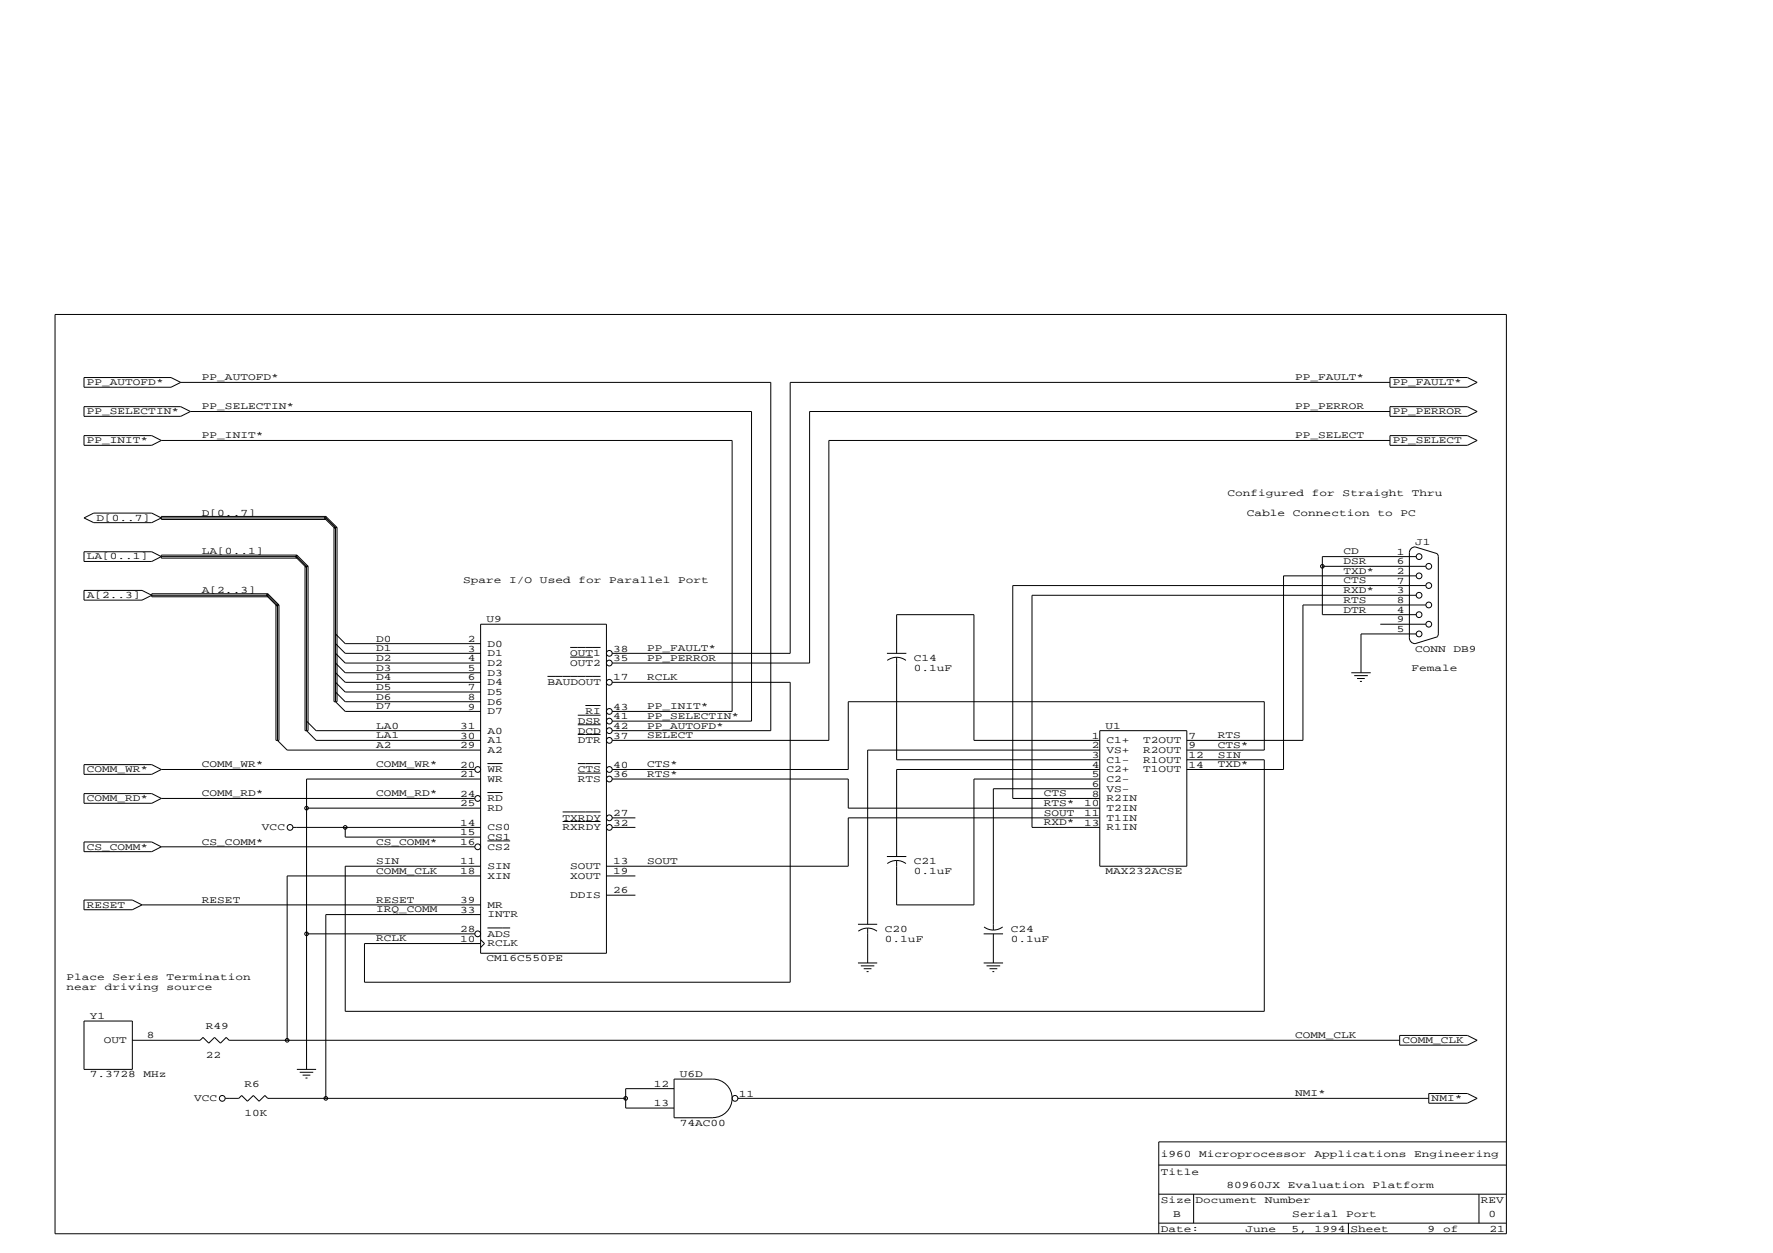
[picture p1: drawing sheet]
<svg xmlns="http://www.w3.org/2000/svg" width="297mm" height="210mm" viewBox="0 0 297 210" stroke-linecap="round" stroke-linejoin="round" font-family="sans-serif">
<g fill="none" stroke="#000" stroke-width=".17">
<path d="M9.2 52.7h243.2v154h-243.2zM14.1 63.2h14.6l1.6 .9-1.6 .8h-14.6zM14.1 68.1h16.2l1.6 .8-1.6 .8h-16.2zM14.1 73h11.3l1.6 .8-1.6 .8h-11.3zM27 73.8h95.7v45.4h-20.1M30.3 64.1h98.8v58.3h-26.5M31.9 68.9h94v51.9h-23.3M232.9 63.2h12.9l1.7 .9-1.7 .8h-12.9zM232.9 68.1h12.9l1.7 .8-1.7 .8h-12.9zM232.9 73h12.9l1.7 .8-1.7 .8h-12.9zM232.9 64.1h-100.5v45.3h-29.8M232.9 73.8h-94v50.2h-36.3"/>
<path d="M232.9 68.9h-97.3v42.2h-33M14.1 92.4h11.3l1.6 .8-1.6 .9h-11.3zM14.1 98.9h9.7l1.6 .8-1.6 .8h-9.7zM14.1 86.8l1.6-.8h9.7l1.6 .8-1.6 .8h-9.7zM25.4 99.7h19.5l1.6 1.6v22.7l1.6 1.7h32.4M25.4 99.5h19.5v.5h-19.5zM27 86.8h27.6l1.6 1.6v29.2l1.6 1.6h22.7M27 93.2h22.7l1.7 1.7v27.5l1.6 1.6h27.5M27 86.5h27.6v.5h-27.6zM27 93h22.7v.5h-22.7zM44.9 99.5l1.8 1.8M44.9 99.5l-.3 .2 1.9 1.9"/>
<path d="M49.7 93l1.9 1.9M49.7 93l-.2 .2 1.9 1.9M51.1 94.9h.5v27.5h-.5zM54.6 86.5l1.9 1.9M54.6 86.5l-.3 .3 1.9 1.8M56 88.4h.5v29.2h-.5zM221.5 94.9h17.4M237.3 93.2h-15.8v9.8h15.8M237.3 99.7h-64.4v38.9h11.4M237.3 96.5h-22.3v32.4h-16.2M238.9 98.1h-69.2v35.7h14.6M240.8 92.8l.2 .4v13l-.2 .4"/>
<path d="M240.8 92.8l-3.7-1.2a.97 .97 0 0 0-1 1v14.3a.97 .97 0 0 0 1 .9l3.7-1.1M46.2 101.3h.5v22.7h-.5zM56.2 107.8l1.6 1.6h22.7M56.2 106.2l1.6 1.6h22.7M56.2 111.1l1.6 1.6h22.7M56.2 115.9l1.6 1.7h22.7M56.2 114.3l1.6 1.6h22.7M56.2 112.7l1.6 1.6h22.7M56.2 109.4l1.6 1.7h22.7M80.5 104.6h21.1v55.1h-21.1zM91.7 113.3h8.9M95.5 108.5h5.1"/>
<path d="M95.5 110.1h3.8M96.8 119.8h3.8M98.1 118.2h2.5M102.6 114.3h29.8v50.2h-71.3v-6.4h19.4M148.6 109.4h3.2M148.7 110.6a2.59 2.59 0 0 1 3.1 0M150.2 109.4v-6.4h13v21h21.1M150.2 110.1v17.2h34.1M226.4 112.7h3.2M226.9 113.2h2.3M227.4 113.7h1.3M227.8 114.1h.4"/>
<path d="M231.2 104.6h7.7M237.3 106.2h-9.3v6.5M238.9 101.3h-20.6v22.7h-19.5M14.1 128.1h11.3l1.6 .8-1.6 .8h-11.3zM14.1 132.9h11.3l1.6 .9-1.6 .8h-11.3zM27 128.9h52.6M27 133.8h52.6M49.1 138.6h31.4M51.4 120.8l1.6 1.6h27.5M51.4 135.4h29.1M57.8 138.6v1.6h22.7M80.5 130.5h-29.1v48.6"/>
<path d="M81.7 127.9h2.5M81.7 132.8h2.5M94.3 136h6.3M94.3 137.6h6.3M96.8 127.9h3.8M96.8 123h3.8M96.8 129.5h3.8M96.8 121.4h3.8M102.6 138.6h3.9M102.6 130.5h39.5v4.9h42.2M102.6 137h3.9M184.3 128.9h-34.1v14.6"/>
<path d="M184.3 130.5h-21.1v21.1h-13v-7.5M184.3 122.4h14.5v22.7h-14.5zM184.3 137h-42.2v8.1h-40.5M184.3 125.7h-38.9v29.1M184.3 132.1h-17.9v23.7M198.8 127.3h13v42.1h-154v-24.3h22.7M198.8 125.7h13v-8.1h-69.7v11.3h-39.5M14.1 141h11.3l1.6 .9-1.6 .8h-11.3zM14.1 150.8h8.1l1.6 .8-1.6 .8h-8.1zM23.8 151.6h56.7M27 141.9h52.6M51.4 156.4h28.2"/>
<path d="M80.5 157.4l.7 .7-.7 .6M80.5 153.2h-25.9v30.8M80.5 146.7h-32.4v27.6M81.7 140.9h3.8M81.7 155.4h3.8M101.6 150h4.9M101.6 146.7h4.9M143.7 154.8h3.3M145.4 155.5a2.59 2.59 0 0 1 1.5 .5M145.4 155.5a2.59 2.59 0 0 0-1.6 .5M145.4 155.5v5.8M148.6 143.5h3.2"/>
<path d="M148.7 144.7a2.59 2.59 0 0 1 3.1 0M164.8 156.4h3.2M164.9 155.3a2.59 2.59 0 0 0 1.5 .5M166.4 156.4v4.9M168 155.3a2.59 2.59 0 0 1-1.6 .5M14.1 171h8.1v8.1h-8.1zM22.2 174.3h11.3l.5-.5 1 1 .9-1 1 1 1-1 .5 .5h196.1M49.7 179.1h3.3M50.2 179.6h2.3M143.7 161.3h3.3M144.2 161.8h2.3M144.7 162.3h1.3"/>
<path d="M145.2 162.8h.3M164.8 161.3h3.2M165.3 161.8h2.3M165.8 162.3h1.3M166.3 162.8h.3M234.5 173.5h11.3l1.7 .8-1.7 .8h-11.3zM37.7 184h2.3l.5-.5 1 1 .9-1 1 1 1-1 .5 .5h59.9M50.7 180.1h1.3M51.2 180.6h.3M112.9 182.4h-8.1v3.2h8.1M119.4 187.2a3.2 3.2 0 0 0 3.3-3.2 3.2 3.2 0 0 0-3.3-3.2h-6.5v6.4h6.5M123.6 184h115.8"/>
<path d="M194.1 195.2h58.2M239.4 183.2h6.4l1.7 .8-1.7 .8h-6.4zM252.3 191.3h-58.2v15.4M194.1 204.9h58.2M194.1 200.1h58.2M200 200.1v4.8M225.9 204.9v1.8M247.8 200.1v4.8"/>
<circle cx="221.5" cy="94.9" r=".3"/>
<circle cx="237.7" cy="96.5" r=".48"/>
<circle cx="237.7" cy="93.2" r=".48"/>
<circle cx="237.7" cy="99.7" r=".48"/>
<circle cx="239.4" cy="98.1" r=".48"/>
<circle cx="239.4" cy="94.9" r=".48"/>
<circle cx="102.1" cy="111.1" r=".48"/>
<circle cx="102.1" cy="109.4" r=".48"/>
<circle cx="102.1" cy="119.2" r=".48"/>
<circle cx="102.1" cy="114.3" r=".48"/>
<circle cx="237.7" cy="106.2" r=".48"/>
<circle cx="237.7" cy="103" r=".48"/>
<circle cx="239.4" cy="101.3" r=".48"/>
<circle cx="239.4" cy="104.6" r=".48"/>
<circle cx="48.6" cy="138.6" r=".48"/>
<circle cx="51.4" cy="135.4" r=".3"/>
<circle cx="57.8" cy="138.6" r=".3"/>
<circle cx="80" cy="133.8" r=".48"/>
<circle cx="80" cy="128.9" r=".48"/>
<circle cx="102.1" cy="120.8" r=".48"/>
<circle cx="102.1" cy="130.5" r=".48"/>
<circle cx="102.1" cy="124" r=".48"/>
<circle cx="102.1" cy="138.6" r=".48"/>
<circle cx="102.1" cy="122.4" r=".48"/>
<circle cx="102.1" cy="137" r=".48"/>
<circle cx="102.1" cy="128.9" r=".48"/>
<circle cx="51.4" cy="156.4" r=".3"/>
<circle cx="80" cy="156.4" r=".48"/>
<circle cx="80" cy="141.9" r=".48"/>
<circle cx="48.1" cy="174.3" r=".3"/>
<circle cx="37.2" cy="184" r=".48"/>
<circle cx="54.6" cy="184" r=".3"/>
<circle cx="104.8" cy="184" r=".3"/>
<circle cx="123.1" cy="184" r=".48"/>
</g>
<g font-size="1.7">
<text x="14.6" y="64.5">PP_AUTOFD*</text>
<text x="33.8" y="63.7">PP_AUTOFD*</text>
<text x="217" y="63.7">PP_FAULT*</text>
<text x="233.3" y="64.5">PP_FAULT*</text>
<text x="14.6" y="69.4">PP_SELECTIN*</text>
<text x="33.8" y="68.6">PP_SELECTIN*</text>
<text x="217" y="68.6">PP_PERROR</text>
<text x="233.3" y="69.4">PP_PERROR</text>
<text x="14.6" y="74.3">PP_INIT*</text>
<text x="33.8" y="73.4">PP_INIT*</text>
<text x="217" y="73.4">PP_SELECT</text>
<text x="233.3" y="74.3">PP_SELECT</text>
<text x="205.6" y="83.2">Configured</text>
<text x="219.8" y="83.2">for</text>
<text x="224.9" y="83.2">Straight</text>
<text x="236.5" y="83.2">Thru</text>
<text x="16.2" y="87.2">D[0..7]</text>
<text x="33.8" y="86.4">D[0..7]</text>
<text x="208.9" y="86.4">Cable</text>
<text x="216.6" y="86.4">Connection</text>
<text x="230.8" y="86.4">to</text>
<text x="234.6" y="86.4">PC</text>
<text x="14.6" y="93.7">LA[0..1]</text>
<text x="33.8" y="92.9">LA[0..1]</text>
<text x="225.1" y="92.9">CD</text>
<text x="225.1" y="94.5">DSR</text>
<text x="234" y="94.6">6</text>
<text x="234" y="92.9">1</text>
<text x="237.1" y="91.3">J1</text>
<text x="14.6" y="100.2">A[2..3]</text>
<text x="33.8" y="99.4">A[2..3]</text>
<text x="77.6" y="97.7">Spare</text>
<text x="85.3" y="97.7">I/O</text>
<text x="90.5" y="97.7">Used</text>
<text x="96.9" y="97.7">for</text>
<text x="102" y="97.7">Parallel</text>
<text x="113.6" y="97.7">Port</text>
<text x="225.1" y="99.4">RXD*</text>
<text x="225.1" y="96.1">TXD*</text>
<text x="225.1" y="97.7">CTS</text>
<text x="225.1" y="101">RTS</text>
<text x="234" y="101">8</text>
<text x="234" y="99.4">3</text>
<text x="234" y="97.8">7</text>
<text x="234" y="96.2">2</text>
<text x="63" y="107.5">D0</text>
<text x="78.4" y="107.5">2</text>
<text x="81.5" y="104.3">U9</text>
<text x="225.1" y="102.6">DTR</text>
<text x="234" y="105.9">5</text>
<text x="234" y="104.3">9</text>
<text x="234" y="102.7">4</text>
<text x="63" y="109.1">D1</text>
<text x="63" y="110.7">D2</text>
<text x="63" y="112.3">D3</text>
<text x="63" y="113.9">D4</text>
<text x="78.4" y="114">6</text>
<text x="78.4" y="109.1">3</text>
<text x="78.4" y="112.4">5</text>
<text x="78.4" y="110.8">4</text>
<text x="81.7" y="108.3">D0</text>
<text x="81.7" y="109.9">D1</text>
<text x="81.7" y="113.2">D3</text>
<text x="81.7" y="111.6">D2</text>
<text x="95.5" y="109.9">OUT1</text>
<text x="95.5" y="111.6">OUT2</text>
<text x="102.7" y="109.1">38</text>
<text x="102.7" y="110.8">35</text>
<text x="102.7" y="114">17</text>
<text x="108.4" y="109.1">PP_FAULT*</text>
<text x="108.4" y="113.9">RCLK</text>
<text x="108.4" y="110.7">PP_PERROR</text>
<text x="153.1" y="110.7">C14</text>
<text x="153.1" y="112.4">0.1uF</text>
<text x="236.4" y="112.3">Female</text>
<text x="237.1" y="109.1">CONN</text>
<text x="243.5" y="109.1">DB9</text>
<text x="63" y="115.6">D5</text>
<text x="63" y="117.2">D6</text>
<text x="63" y="118.8">D7</text>
<text x="78.4" y="115.6">7</text>
<text x="78.4" y="117.2">8</text>
<text x="78.4" y="118.9">9</text>
<text x="81.7" y="114.8">D4</text>
<text x="81.7" y="116.4">D5</text>
<text x="81.7" y="118">D6</text>
<text x="81.7" y="119.7">D7</text>
<text x="91.7" y="114.8">BAUDOUT</text>
<text x="98.1" y="119.7">RI</text>
<text x="102.7" y="118.9">43</text>
<text x="108.4" y="118.8">PP_INIT*</text>
<text x="63" y="125.3">A2</text>
<text x="63" y="122">LA0</text>
<text x="63" y="123.7">LA1</text>
<text x="77.1" y="122.1">31</text>
<text x="77.1" y="123.7">30</text>
<text x="77.1" y="125.3">29</text>
<text x="81.7" y="122.9">A0</text>
<text x="81.7" y="124.5">A1</text>
<text x="96.8" y="124.5">DTR</text>
<text x="96.8" y="122.9">DCD</text>
<text x="96.8" y="121.3">DSR</text>
<text x="102.7" y="123.7">37</text>
<text x="102.7" y="122.1">42</text>
<text x="102.7" y="120.5">41</text>
<text x="108.4" y="120.4">PP_SELECTIN*</text>
<text x="108.4" y="122">PP_AUTOFD*</text>
<text x="108.4" y="123.7">SELECT</text>
<text x="182.9" y="123.7">1</text>
<text x="182.9" y="125.3">2</text>
<text x="185.2" y="122.1">U1</text>
<text x="185.4" y="124.5">C1+</text>
<text x="191.5" y="124.5">T2OUT</text>
<text x="199.1" y="123.7">7</text>
<text x="199.1" y="125.3">9</text>
<text x="204" y="125.3">CTS*</text>
<text x="204" y="123.7">RTS</text>
<text x="14.6" y="129.4">COMM_WR*</text>
<text x="33.8" y="128.5">COMM_WR*</text>
<text x="63" y="128.5">COMM_WR*</text>
<text x="77.1" y="128.6">20</text>
<text x="77.1" y="130.2">21</text>
<text x="81.7" y="129.4">WR</text>
<text x="81.7" y="131">WR</text>
<text x="81.7" y="126.1">A2</text>
<text x="96.8" y="131">RTS</text>
<text x="96.8" y="129.4">CTS</text>
<text x="102.7" y="130.2">36</text>
<text x="102.7" y="128.6">40</text>
<text x="108.4" y="128.5">CTS*</text>
<text x="108.4" y="130.1">RTS*</text>
<text x="182.9" y="127">3</text>
<text x="182.9" y="128.6">4</text>
<text x="182.9" y="130.2">5</text>
<text x="182.9" y="131.8">6</text>
<text x="185.4" y="126.1">VS+</text>
<text x="185.4" y="127.8">C1-</text>
<text x="185.4" y="129.4">C2+</text>
<text x="185.4" y="131">C2-</text>
<text x="191.5" y="126.1">R2OUT</text>
<text x="191.5" y="127.8">R1OUT</text>
<text x="191.5" y="129.4">T1OUT</text>
<text x="199.1" y="127">12</text>
<text x="199.1" y="128.6">14</text>
<text x="204" y="126.9">SIN</text>
<text x="204" y="128.5">TXD*</text>
<text x="14.6" y="134.2">COMM_RD*</text>
<text x="33.8" y="133.4">COMM_RD*</text>
<text x="63" y="133.4">COMM_RD*</text>
<text x="77.1" y="133.5">24</text>
<text x="77.1" y="135.1">25</text>
<text x="81.7" y="134.2">RD</text>
<text x="81.7" y="135.9">RD</text>
<text x="94.3" y="137.5">TXRDY</text>
<text x="102.7" y="136.7">27</text>
<text x="174.9" y="133.4">CTS</text>
<text x="174.9" y="135">RTS*</text>
<text x="174.9" y="136.7">SOUT</text>
<text x="181.7" y="135.1">10</text>
<text x="181.7" y="136.7">11</text>
<text x="182.9" y="133.5">8</text>
<text x="185.4" y="132.6">VS-</text>
<text x="185.4" y="134.2">R2IN</text>
<text x="185.4" y="135.9">T2IN</text>
<text x="185.4" y="137.5">T1IN</text>
<text x="14.6" y="142.3">CS_COMM*</text>
<text x="33.8" y="141.5">CS_COMM*</text>
<text x="43.9" y="139.1">VCC</text>
<text x="63" y="141.5">CS_COMM*</text>
<text x="77.1" y="138.3">14</text>
<text x="77.1" y="139.9">15</text>
<text x="77.1" y="141.6">16</text>
<text x="81.7" y="142.3">CS2</text>
<text x="81.7" y="139.1">CS0</text>
<text x="81.7" y="140.7">CS1</text>
<text x="94.3" y="139.1">RXRDY</text>
<text x="102.7" y="138.3">32</text>
<text x="174.9" y="138.3">RXD*</text>
<text x="181.7" y="138.3">13</text>
<text x="185.4" y="139.1">R1IN</text>
<text x="63" y="144.8">SIN</text>
<text x="63" y="146.4">COMM_CLK</text>
<text x="77.1" y="144.8">11</text>
<text x="77.1" y="146.4">18</text>
<text x="81.7" y="145.6">SIN</text>
<text x="81.7" y="147.2">XIN</text>
<text x="95.5" y="145.6">SOUT</text>
<text x="95.5" y="147.2">XOUT</text>
<text x="102.7" y="149.7">26</text>
<text x="102.7" y="144.8">13</text>
<text x="102.7" y="146.4">19</text>
<text x="108.4" y="144.8">SOUT</text>
<text x="153.1" y="144.8">C21</text>
<text x="153.1" y="146.4">0.1uF</text>
<text x="185.2" y="146.4">MAX232ACSE</text>
<text x="14.6" y="152.1">RESET</text>
<text x="33.8" y="151.2">RESET</text>
<text x="63" y="151.2">RESET</text>
<text x="63" y="152.9">IRQ_COMM</text>
<text x="77.1" y="151.3">39</text>
<text x="77.1" y="152.9">33</text>
<text x="81.7" y="152.1">MR</text>
<text x="81.7" y="153.7">INTR</text>
<text x="95.5" y="150.4">DDIS</text>
<text x="63" y="157.7">RCLK</text>
<text x="77.1" y="157.8">10</text>
<text x="77.1" y="156.1">28</text>
<text x="81.5" y="161">CM16C550PE</text>
<text x="81.7" y="156.9">ADS</text>
<text x="81.7" y="158.5">RCLK</text>
<text x="148.3" y="156.1">C20</text>
<text x="148.3" y="157.8">0.1uF</text>
<text x="169.3" y="156.1">C24</text>
<text x="169.3" y="157.8">0.1uF</text>
<text x="11.2" y="164.2">Place</text>
<text x="11.2" y="165.8">near</text>
<text x="17.6" y="165.8">driving</text>
<text x="18.9" y="164.2">Series</text>
<text x="27.9" y="164.2">Termination</text>
<text x="27.9" y="165.8">source</text>
<text x="15" y="170.7">Y1</text>
<text x="24.6" y="174">8</text>
<text x="34.5" y="172.3">R49</text>
<text x="217" y="173.9">COMM_CLK</text>
<text x="17.4" y="174.8">OUT</text>
<text x="34.5" y="177.2">22</text>
<text x="235" y="174.8">COMM_CLK</text>
<text x="15" y="180.4">7.3728</text>
<text x="24" y="180.4">MHz</text>
<text x="32.5" y="184.5">VCC</text>
<text x="41" y="182.1">R6</text>
<text x="109.5" y="182.1">12</text>
<text x="109.5" y="185.3">13</text>
<text x="113.9" y="180.4">U6D</text>
<text x="123.8" y="183.7">11</text>
<text x="217" y="183.6">NMI*</text>
<text x="239.9" y="184.5">NMI*</text>
<text x="41" y="186.9">10K</text>
<text x="113.9" y="188.5">74AC00</text>
<text x="194.5" y="196.8">Title</text>
<text x="194.5" y="193.9">i960</text>
<text x="200.9" y="193.9">Microprocessor</text>
<text x="220.2" y="193.9">Applications</text>
<text x="236.9" y="193.9">Engineering</text>
<text x="194.5" y="201.5">Size Document</text>
<text x="196.6" y="203.9">B</text>
<text x="205.5" y="199.1">80960JX</text>
<text x="211.9" y="201.5">Number</text>
<text x="215.8" y="199.1">Evaluation</text>
<text x="216.5" y="203.9">Serial</text>
<text x="225.5" y="203.9">Port</text>
<text x="229.9" y="199.1">Platform</text>
<text x="248.1" y="201.5">REV</text>
<text x="249.4" y="203.9">0</text>
<text x="194.5" y="206.4">Date:</text>
<text x="208.7" y="206.4">June</text>
<text x="216.4" y="206.4">5,</text>
<text x="220.3" y="206.4">1994 Sheet</text>
<text x="239.2" y="206.4">9</text>
<text x="241.8" y="206.4">of</text>
<text x="249.5" y="206.4">21</text>
</g>
</svg>
